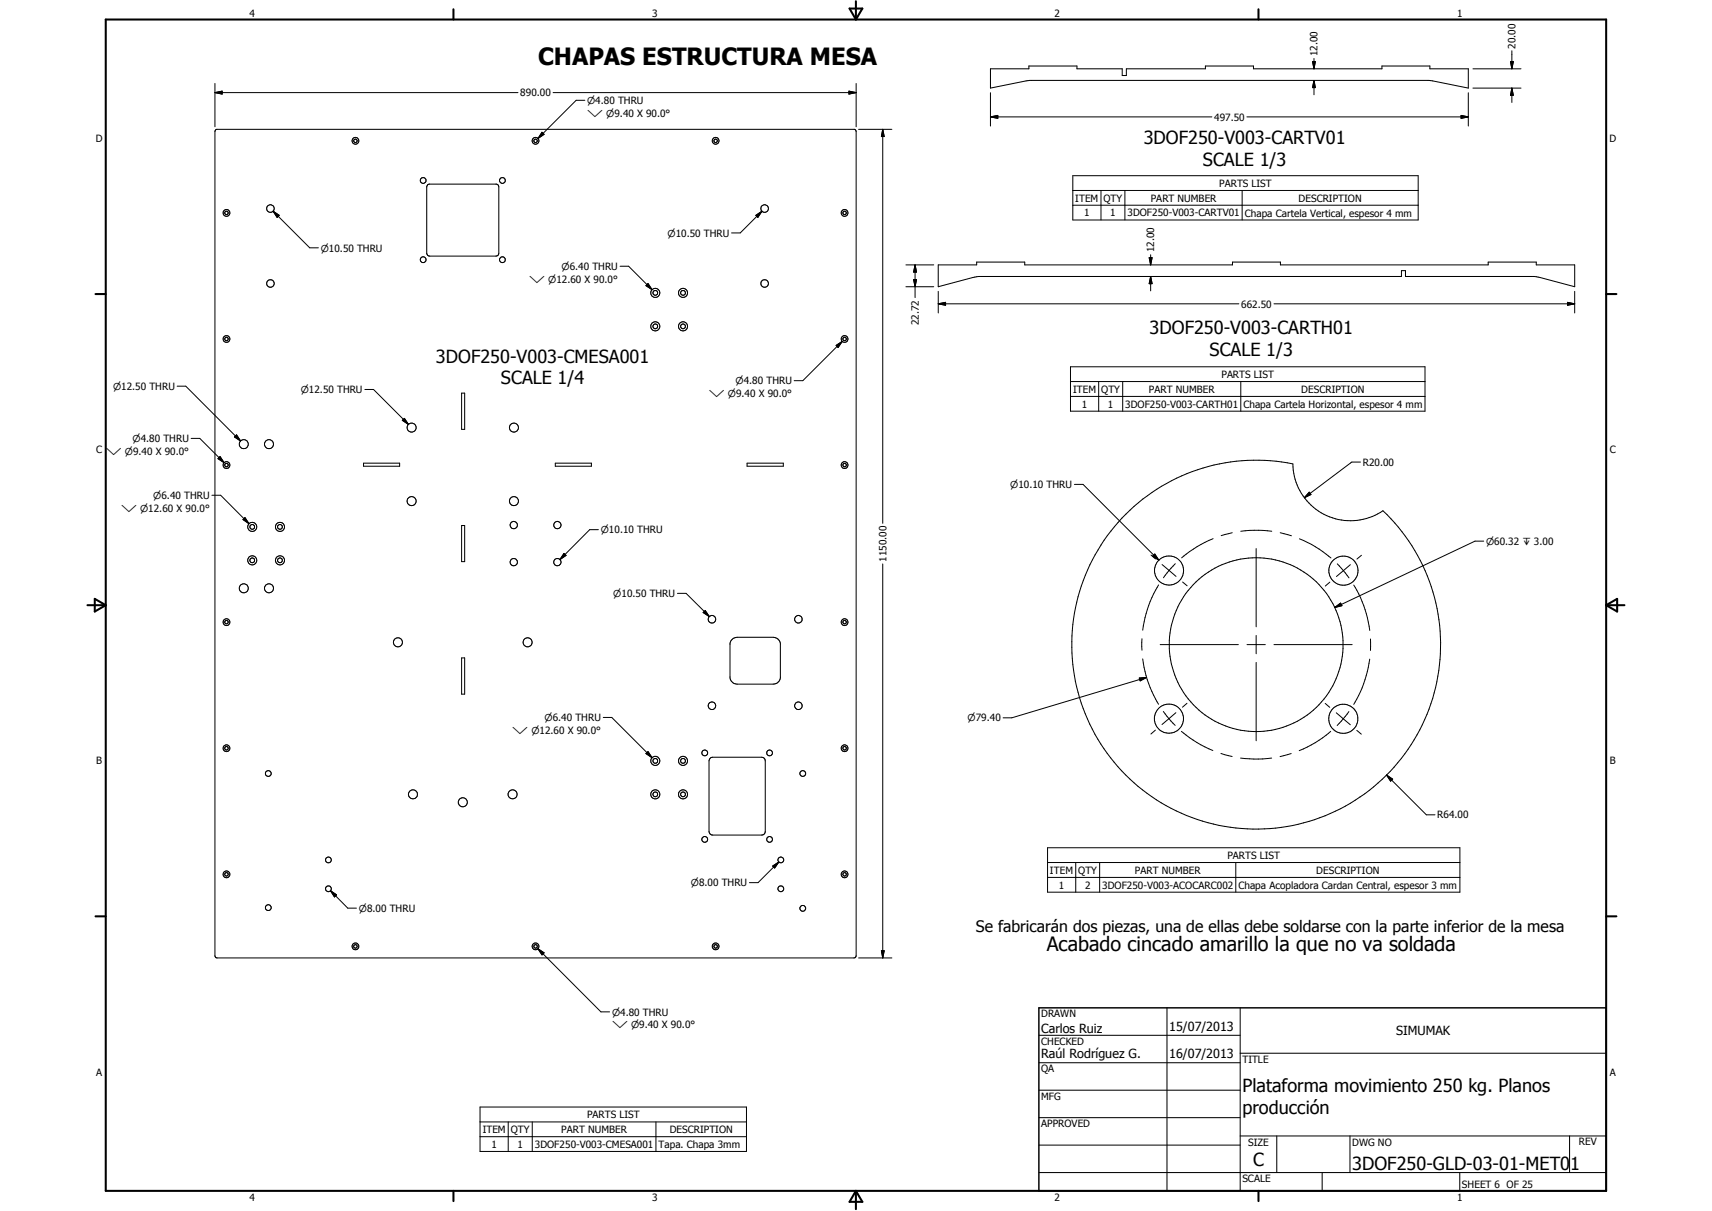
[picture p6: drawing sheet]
<svg xmlns="http://www.w3.org/2000/svg" width="594mm" height="420mm" viewBox="0 0 594 420" stroke-linecap="round" stroke-linejoin="round" font-family="sans-serif">
<g fill="none" stroke="#000" stroke-width=".35">
<path d="M524.6 17.6v6.3M74.6 32.1l2.5-.5v1zM74.6 29v15M74.6 32.1h105.1M191.9 32.1h105.2M202.9 34.8h-3l-13.2 13.2M294.6 31.6l2.5 .5-2.5 .5zM297.1 29v15M343.7 23.9h13.3v-1h16.7v1h15.7v2.3h1.5v-2.3h27.4v-1h16.7v1h44.5v-1h16.7v1h13.3v6.7l-13.6-2.7h-138.5l-13.7 2.7zM343.7 32.2v11.5M455.5 21.4h.9l-.4 2.5zM456 27.9l.4 2.5h-.9z"/>
<path d="M456 20.3v3.6M456 27.9v5M509.5 32.2v11.5M511.1 23.9h16.7M511.1 30.6h16.7M524.2 21.4h.9l-.5 2.5zM524.6 30.6l.5 2.5h-.9zM524.6 30.6v5M74.8 45.1l.3-.2h221.4l.4 .2 .2 .5v286l-.2 .5-.6 .3h-221l-.5-.3-.2-.5v-286zM188.1 45.9l.7 .7-2.1 1.4zM297.9 44.9h11.6M306.3 44.9l.5 2.5h-.9z"/>
<path d="M306.3 44.9v136.7M343.7 40.6l2.5-.6v1.1zM343.7 40.6h76.8M432.7 40.6h76.8M507 40l2.5 .6-2.5 .5zM94.8 73.3l2.1 1.4-.7 .7zM94.8 73.3l12.7 12.7h3M148.5 64.1h24.2l.4 .8v23l-.4 .7-.6 .3h-23l-.6-.3-.4-.7v-23zM262.3 74.7l2.1-1.4-1.4 2.1zM264.4 73.3l-7.5 7.5h-3M372.3 61h119.8v15.3h-119.8zM372.3 66.1h119.8"/>
<path d="M372.3 71.2h119.8M382.1 66.1v10.2M390.3 66.1v10.2M431 66.1v10.2M215.2 92.4h2.9l8.2 8.1M224.1 99.1l.8-.7 1.4 2.1zM224.9 98.4l1.4 2.1-2.2-1.4zM314.4 91.9h9.6M314.4 99.5h9.6M317 97h1l-.5 2.5zM317.5 91.9l.5 2.5h-1zM317.5 91.9v11.4"/>
<path d="M325.6 91.9h13.3v-1h16.7v1h72.1v-1h16.6v1h72.1v-1h16.7v1h13.3v7.6l-14-3.6h-44.7v-2h-1.4v2h-146.7l-14 3.6zM398.8 89.4h1l-.5 2.5zM399.3 95.9l.5 2.5h-1zM399.3 88.4v3.5M399.3 95.9v5M290.1 119.8l2.2-1.4-1.5 2.2zM292.3 118.4l-13.7 13.7h-3M325.6 105.4l2.5-.5v1zM325.6 101.1v7.5M325.6 105.4h104.3M442.1 105.4h104.3M543.9 104.9l2.5 .5-2.5 .5z"/>
<path d="M546.4 101.1v7.5M61.5 134h3l19 19M126.6 135.1h3l12.1 12.1M160.2 136.4h1v12.6h-1zM371.5 127.3h123v15.4h-123zM371.5 132.4h123M371.5 137.5h123M381.2 132.4v10.3M389.6 132.4v10.3M430.6 132.4v10.3M66.3 152.1h3l8.5 8.4M75.6 159.1l.8-.7 1.4 2.1z"/>
<path d="M76.4 158.4l1.4 2.1-2.2-1.4zM81.4 151.6l.7-.7 1.4 2.1zM82.1 150.9l1.4 2.1-2.1-1.4zM139.6 145.8l.7-.6 1.4 2zM73.5 171.8h3.1l9.8 9.9M85 179.6l1.4 2.1-2.1-1.4zM126.1 160.7h12.6v1.1h-12.6zM192.7 160.7h12.5v1.1h-12.5zM259.2 160.7h12.6v1.1h-12.6zM372.8 168.1h3l26.3 26.3M389.3 179.8a64.1 64.1 0 0 1 59.3-18.8 20 20 0 0 0 31.3 16.2 64 64 0 0 1 2.5 90.4 64 64 0 0 1-90.4 2.6 64 64 0 0 1-2.7-90.4zM454.3 170.8l.6 .8-2.3 1.1z"/>
<path d="M472.1 160.3h-3l-16.5 12.4M84.3 180.3l.7-.7 1.4 2.1zM160.2 182.3h1v12.6h-1zM195.7 192l.7 .7-2.1 1.4zM207.6 183.8h-3l-10.3 10.3M306.3 195.7v136.7M399.4 192.6l1.6 1.3M400 193l.7-.8 1.4 2.2zM400.7 192.2l1.4 2.2-2.1-1.4zM403.3 195.9l2.4 2M405.7 197.9l2.4 2.1M405.7 197.9l-2 2.5"/>
<path d="M407.8 195.6l-2.1 2.3M421 186.9a38.6 38.6 0 0 0-11 6.6M427.6 184.8l-3.9 1M430.6 184.3l4.6-.3 6.1 .3M435.9 190.3v27.2M444.2 184.8l3.9 1.1M450.9 186.9l4.2 2 2.6 1.6 4.1 3.1M464 195.6l4.1 4.9M468.6 195.9l-4.8 4.1M472.4 192.7l-1.5 1.3M514.8 187.7h-3l-48.6 23.1M235.1 205.9h3l8 8"/>
<path d="M244 212.5l.7-.7 1.4 2.1zM402 202.9a39.5 39.5 0 0 0-5.5 15.8M410.4 201.9l1.5 1.3M461.5 202l-1.6 1.3M463.2 210.8l2-1.5 .5 .8zM469.8 203a40.3 40.3 0 0 1 5.5 15.7M160.2 228.3h1v12.5h-1zM253.9 222l.6-.5 1.3-.4h12.5a2.57 2.57 0 0 1 2.5 2.2v11.9a2.57 2.57 0 0 1-2.5 2.2h-12.5a2.57 2.57 0 0 1-2.5-2.2v-11.9zM395.3 235.2l2.6-.2-2.3 1.2zM396.3 221.6v4M396.5 228.6a40 40 0 0 0 5.5 15.7M397.9 235l-46.8 14h-3"/>
<path d="M402.6 223.6h27.1M432.7 223.6h6.4M435.9 220.5v6.3M435.9 229.8v27.2M442.1 223.6h27.1M475.3 228.7a41 41 0 0 1-5.5 15.7M475.6 221.7v4M209.3 248.9h3l14 14M400.9 253.3l-1.5 1.4M403.7 246.8l4.1 4.9M408 247.3l-4.8 4.1M409.9 253.7a40.2 40.2 0 0 0 11 6.7"/>
<path d="M411.9 244l-1.6 1.4M459.9 244.1l1.5 1.3M461.8 253.7a38.5 38.5 0 0 1-11 6.7M463.7 247.3l4.9 4.2M468.1 246.9l-4.1 4.8M470.8 253.4l1.6 1.3M224.1 261.5l.8-.7 1.4 2.1zM246.4 263.1l.9-.4h17a1.23 1.23 0 0 1 1.3 1.3v24.5l-.3 .7-1 .5h-17a1.3 1.3 0 0 1-1.3-1.2v-24.5zM423.7 261.4l3.9 1.1M430.5 263l4.6 .4 6.2-.4M448 261.5l-3.8 1M481.2 268.9l2.1 1.4-.8 .7z"/>
<path d="M481.2 268.9l13.8 13.8h3M270.2 299.1l-7.1 7.1h-3.1M363.5 294.1h143.1v15.4h-143.1zM363.5 299.3h143.1M373.3 299.3v10.2M381.6 299.3v10.2M428.8 299.3v10.2M114.7 309l2.1 1.5-.7 .7zM114.7 309l6 6.1h3M268.1 300.5l2.1-1.4-1.4 2.1zM363.5 304.4h143.1M186.7 329.2l2.1 1.4-.7 .7z"/>
<path d="M186.7 329.2l21.8 21.9h3M297.9 332.4h11.6M305.9 329.9h.9l-.5 2.5zM360.5 359.2h69.9M405 349.7v63.5M430.4 349.7v63.5M360.5 368.7h69.9M360.5 378.2h69.9M430.4 365.4h127M166.6 384.1h92.4v15.4h-92.4zM166.6 389.3h92.4M166.6 394.4h92.4"/>
<path d="M176.4 389.3v10.2M184.7 389.3v10.2M227.6 389.3v10.2M360.5 387.8h69.9M360.5 397.3h69.9M430.4 394.1h127M443.1 394.1v12.7M468.5 394.1v12.7M544.7 394.1v12.7M360.5 406.8h196.9M458.8 406.8v6.4M506.6 406.8v6.4"/>
<circle cx="123.3" cy="48.9" r=".6"/>
<circle cx="123.3" cy="48.9" r="1.17"/>
<circle cx="185.8" cy="48.9" r="1.18"/>
<circle cx="185.9" cy="48.9" r=".6"/>
<circle cx="248.3" cy="48.9" r=".59"/>
<circle cx="248.3" cy="48.9" r="1.17"/>
<circle cx="78.6" cy="73.9" r=".6"/>
<circle cx="78.6" cy="73.8" r="1.19"/>
<circle cx="93.9" cy="72.4" r="1.31"/>
<circle cx="146.8" cy="62.6" r="1"/>
<circle cx="174.3" cy="62.6" r="1.01"/>
<circle cx="265.3" cy="72.4" r="1.33"/>
<circle cx="293.1" cy="73.9" r="1.18"/>
<circle cx="293.1" cy="73.9" r=".6"/>
<circle cx="93.9" cy="98.4" r="1.29"/>
<circle cx="146.8" cy="90.1" r="1.01"/>
<circle cx="174.3" cy="90.1" r="1.01"/>
<circle cx="265.3" cy="98.3" r="1.32"/>
<circle cx="78.6" cy="117.6" r="1.18"/>
<circle cx="78.6" cy="117.6" r=".61"/>
<circle cx="227.4" cy="113.3" r=".82"/>
<circle cx="227.4" cy="101.6" r=".82"/>
<circle cx="227.4" cy="101.6" r="1.58"/>
<circle cx="227.4" cy="113.2" r="1.58"/>
<circle cx="237" cy="101.6" r="1.57"/>
<circle cx="237" cy="113.2" r=".83"/>
<circle cx="237" cy="101.6" r=".83"/>
<circle cx="237" cy="113.2" r="1.57"/>
<circle cx="293.1" cy="117.6" r="1.17"/>
<circle cx="293.1" cy="117.6" r=".59"/>
<circle cx="84.6" cy="154.1" r="1.58"/>
<circle cx="93.3" cy="154.1" r="1.57"/>
<circle cx="142.8" cy="148.3" r="1.57"/>
<circle cx="178.3" cy="148.4" r="1.57"/>
<circle cx="78.6" cy="161.4" r="1.19"/>
<circle cx="78.6" cy="161.4" r=".6"/>
<circle cx="142.9" cy="173.9" r="1.58"/>
<circle cx="178.3" cy="173.9" r="1.56"/>
<circle cx="293.1" cy="161.3" r="1.17"/>
<circle cx="293.1" cy="161.4" r=".6"/>
<circle cx="87.5" cy="194.4" r=".82"/>
<circle cx="87.5" cy="182.8" r="1.59"/>
<circle cx="87.5" cy="194.4" r="1.58"/>
<circle cx="87.5" cy="182.8" r=".83"/>
<circle cx="97.1" cy="194.4" r=".83"/>
<circle cx="97.1" cy="182.8" r=".83"/>
<circle cx="97.2" cy="182.8" r="1.58"/>
<circle cx="97.2" cy="194.4" r="1.58"/>
<circle cx="178.3" cy="195" r="1.26"/>
<circle cx="178.3" cy="182.2" r="1.26"/>
<circle cx="193.4" cy="195.1" r="1.26"/>
<circle cx="193.4" cy="182.2" r="1.27"/>
<circle cx="405.7" cy="197.9" r="5.1"/>
<circle cx="466.2" cy="198" r="5.1"/>
<circle cx="78.6" cy="215.9" r=".6"/>
<circle cx="78.6" cy="215.9" r="1.17"/>
<circle cx="84.6" cy="204.1" r="1.57"/>
<circle cx="93.3" cy="204.1" r="1.56"/>
<circle cx="247.1" cy="214.9" r="1.31"/>
<circle cx="277" cy="214.8" r="1.32"/>
<circle cx="293.1" cy="215.9" r="1.17"/>
<circle cx="293.1" cy="215.8" r=".59"/>
<circle cx="138.1" cy="222.9" r="1.58"/>
<circle cx="183.1" cy="222.8" r="1.56"/>
<circle cx="435.9" cy="223.7" r="30.2"/>
<circle cx="78.6" cy="259.6" r=".61"/>
<circle cx="78.6" cy="259.6" r="1.18"/>
<circle cx="247.1" cy="244.9" r="1.31"/>
<circle cx="277" cy="244.9" r="1.32"/>
<circle cx="293.1" cy="259.6" r="1.17"/>
<circle cx="293.1" cy="259.6" r=".6"/>
<circle cx="405.6" cy="249.3" r="5.1"/>
<circle cx="466.1" cy="249.4" r="5"/>
<circle cx="93.1" cy="268.4" r="1"/>
<circle cx="143.3" cy="275.6" r="1.56"/>
<circle cx="160.6" cy="278.3" r="1.57"/>
<circle cx="177.9" cy="275.6" r="1.57"/>
<circle cx="227.4" cy="275.6" r=".82"/>
<circle cx="227.4" cy="264" r="1.58"/>
<circle cx="227.4" cy="275.6" r="1.58"/>
<circle cx="227.4" cy="264" r=".84"/>
<circle cx="237" cy="275.6" r="1.58"/>
<circle cx="237" cy="264" r="1.58"/>
<circle cx="237" cy="264" r=".83"/>
<circle cx="237" cy="275.6" r=".83"/>
<circle cx="244.6" cy="261.2" r="1.01"/>
<circle cx="267.1" cy="261.2" r="1"/>
<circle cx="278.6" cy="268.4" r="1"/>
<circle cx="114" cy="298.3" r="1.01"/>
<circle cx="244.6" cy="291.2" r="1"/>
<circle cx="267" cy="291.2" r="1"/>
<circle cx="270.9" cy="298.3" r="1"/>
<circle cx="78.6" cy="303.3" r=".61"/>
<circle cx="78.6" cy="303.3" r="1.19"/>
<circle cx="93.1" cy="314.9" r="1.01"/>
<circle cx="114" cy="308.4" r=".99"/>
<circle cx="270.9" cy="308.3" r="1.01"/>
<circle cx="278.6" cy="315.2" r="1.02"/>
<circle cx="293.1" cy="303.4" r="1.18"/>
<circle cx="293.1" cy="303.4" r=".6"/>
<circle cx="123.3" cy="328.4" r=".61"/>
<circle cx="123.3" cy="328.4" r="1.18"/>
<circle cx="185.8" cy="328.3" r="1.17"/>
<circle cx="185.9" cy="328.4" r=".6"/>
<circle cx="248.3" cy="328.4" r=".6"/>
<circle cx="248.3" cy="328.3" r="1.17"/>
</g>
<g fill="none" stroke="#000" stroke-width=".71">
<path d="M36.7 6.8h520.7v406.4h-520.7zM157.3 3.2v3.6M294.8 3h4.4l-2.2 3.8zM297 .4v6.4M436.7 3.2v3.6M33.1 102h3.6M557.4 102h3.5M30.3 210h6.4M32.9 207.8l3.8 2.2-3.8 2.2zM557.4 210h6.3M557.4 210l3.8-2.2v4.4zM33.1 317.9h3.6"/>
<path d="M557.4 317.9h3.5M157.3 413.2v3.5M297 413.2v6.3M297 413.2l2.2 3.8h-4.4zM436.7 413.2v3.5"/>
</g>
<path d="M360.5 349.7h196.9v63.5h-196.9z" fill="none" stroke="#000" stroke-width=".51"/>
<g fill="#000">
<path d="M74.6 32.1l2.5-.5v1zM294.6 31.6l2.5 .5-2.5 .5zM455.5 21.4h.9l-.4 2.5zM456 27.9l.4 2.5h-.9zM524.2 21.4h.9l-.5 2.5zM524.6 30.6l.5 2.5h-.9zM188.1 45.9l.7 .7-2.1 1.4zM306.3 44.9l.5 2.5h-.9zM343.7 40.6l2.5-.6v1.1zM507 40l2.5 .6-2.5 .5zM94.8 73.3l2.1 1.4-.7 .7zM262.3 74.7l2.1-1.4-1.4 2.1z"/>
<path d="M224.9 98.4l1.4 2.1-2.2-1.4zM317 97h1l-.5 2.5zM317.5 91.9l.5 2.5h-1zM398.8 89.4h1l-.5 2.5zM399.3 95.9l.5 2.5h-1zM325.6 105.4l2.5-.5v1zM543.9 104.9l2.5 .5-2.5 .5zM290.1 119.8l2.2-1.4-1.5 2.2zM76.4 158.4l1.4 2.1-2.2-1.4zM82.1 150.9l1.4 2.1-2.1-1.4zM139.6 145.8l.7-.6 1.4 2zM454.3 170.8l.6 .8-2.3 1.1z"/>
<path d="M85 179.6l1.4 2.1-2.1-1.4zM195.7 192l.7 .7-2.1 1.4zM400.7 192.2l1.4 2.2-2.1-1.4zM244 212.5l.7-.7 1.4 2.1zM463.2 210.8l2-1.5 .5 .8zM395.3 235.2l2.6-.2-2.3 1.2zM224.1 261.5l.8-.7 1.4 2.1zM481.2 268.9l2.1 1.4-.8 .7zM114.7 309l2.1 1.5-.7 .7zM268.1 300.5l2.1-1.4-1.4 2.1zM186.7 329.2l2.1 1.4-.7 .7zM305.9 329.9h.9l-.5 2.5z"/>
</g>
<text font-size="8.2" x="186.7" y="22.6">CHAPAS ESTRUCTURA MESA</text>
<text font-size="6.9" x="363.3" y="329.9">Acabado cincado amarillo la que no va soldada</text>
<g font-size="6.3">
<text x="396.9" y="50.1">3DOF250-V003-CARTV01</text>
<text x="417.4" y="57.6">SCALE 1/3</text>
<text x="398.9" y="116">3DOF250-V003-CARTH01</text>
<text x="151.3" y="125.9">3DOF250-V003-CMESA001</text>
<text x="419.7" y="123.6">SCALE 1/3</text>
<text x="173.8" y="133.4">SCALE 1/4</text>
<text x="431.1" y="378.8">Plataforma movimiento 250 kg. Planos</text>
<text x="431.1" y="386.4">producción</text>
<text x="434.8" y="404.7">C</text>
<text x="469.2" y="406">3DOF250-GLD-03-01-MET01</text>
</g>
<text font-size="5.5" x="338.7" y="323.3">Se fabricarán dos piezas, una de ellas debe soldarse con la parte inferior de la mesa</text>
<g font-size="4.4">
<text x="361.3" y="358.4">Carlos Ruiz</text>
<text x="405.7" y="357.7">15/07/2013</text>
<text x="484.5" y="359.1">SIMUMAK</text>
<text x="361.3" y="367.1">Raúl Rodríguez G.</text>
<text x="405.7" y="367.2">16/07/2013</text>
</g>
<g font-size="3.5">
<text x="86.6" y="5.8">4</text>
<text x="226.3" y="5.8">3</text>
<text x="365.9" y="5.8">2</text>
<text x="505.6" y="5.8">1</text>
<text x="525.9" y="16.8" transform="rotate(-90 525.9 16.8)">20.00</text>
<text x="457.2" y="19.5" transform="rotate(-90 457.2 19.5)">12.00</text>
<text x="180.5" y="33.4">890.00</text>
<text x="421.3" y="41.9">497.50</text>
<text x="33.3" y="49.4">D</text>
<text x="558.5" y="49.4">D</text>
<text x="423" y="64.8">PARTS LIST</text>
<text x="373.1" y="69.9">ITEM</text>
<text x="382.9" y="70">QTY</text>
<text x="399.3" y="69.9">PART NUMBER</text>
<text x="450.6" y="70">DESCRIPTION</text>
<text x="376.2" y="75.1">1</text>
<text x="385.3" y="75.1">1</text>
<text x="391.3" y="75.1">3DOF250-V003-CARTV01</text>
<text x="432" y="75.1">Chapa Cartela Vertical, espesor 4 mm</text>
<text x="400.6" y="87.6" transform="rotate(-90 400.6 87.6)">12.00</text>
<text x="430.7" y="106.7">662.50</text>
<text x="318.8" y="112.8" transform="rotate(-90 318.8 112.8)">22.72</text>
<text x="423.9" y="131.1">PARTS LIST</text>
<text x="372.4" y="136.3">ITEM</text>
<text x="382.1" y="136.3">QTY</text>
<text x="398.6" y="136.3">PART NUMBER</text>
<text x="451.6" y="136.3">DESCRIPTION</text>
<text x="375.4" y="141.4">1</text>
<text x="384.5" y="141.4">1</text>
<text x="390.5" y="141.4">3DOF250-V003-CARTH01</text>
<text x="431.5" y="141.4">Chapa Cartela Horizontal, espesor 4 mm</text>
<text x="33.4" y="157.3">C w n9.40 X 90.0°</text>
<text x="472.9" y="161.6">R20.00</text>
<text x="558.6" y="157.3">C</text>
<text x="307.6" y="194.9" transform="rotate(-90 307.6 194.9)">1150.00</text>
<text x="33.4" y="265.2">B</text>
<text x="558.6" y="265.2">B</text>
<text x="498.8" y="284">R64.00</text>
<text x="425.9" y="298">PARTS LIST</text>
<text x="364.4" y="303.1">ITEM</text>
<text x="374.1" y="303.1">QTY</text>
<text x="393.8" y="303.1">PART NUMBER</text>
<text x="456.8" y="303.1">DESCRIPTION</text>
<text x="367.4" y="308.3">1</text>
<text x="376.5" y="308.3">2</text>
<text x="382.5" y="308.3">3DOF250-V003-ACOCARC002</text>
<text x="429.8" y="308.3">Chapa Acopladora Cardan Central, espesor 3 mm</text>
<text x="361.3" y="353">DRAWN</text>
<text x="361.3" y="362.5">CHECKED</text>
<text x="431.1" y="368.7">TITLE</text>
<text x="33.4" y="373.2">A</text>
<text x="361.3" y="372.1">QA</text>
<text x="558.6" y="373.2">A</text>
<text x="361.3" y="381.6">MFG</text>
<text x="203.7" y="388">PARTS LIST</text>
<text x="167.5" y="393.1">ITEM</text>
<text x="177.3" y="393.1">QTY</text>
<text x="194.8" y="393.1">PART NUMBER</text>
<text x="232.4" y="393.1">DESCRIPTION</text>
<text x="361.3" y="391.1">APPROVED</text>
<text x="170.6" y="398.2">1</text>
<text x="179.6" y="398.2">1</text>
<text x="185.6" y="398.2">3DOF250-V003-CMESA001</text>
<text x="228.6" y="398.3">Tapa. Chapa 3mm</text>
<text x="433.1" y="397.5">SIZE</text>
<text x="469.2" y="397.5">DWG NO</text>
<text x="547.9" y="397.4">REV</text>
<text x="431.1" y="410.2">SCALE</text>
<text x="507.3" y="412.3">SHEET 6 OF 25</text>
<text x="86.6" y="416.7">4</text>
<text x="226.3" y="416.7">3</text>
<text x="365.9" y="416.7">2</text>
<text x="505.6" y="416.7">1</text>
</g>
<g font-size="3.3">
<text x="203.7" y="36.1">n4.80 THRU</text>
<text x="203.7" y="40.6">w n9.40 X 90.0°</text>
<text x="231.6" y="82.1">n10.50 THRU</text>
<text x="111.3" y="87.3">n10.50 THRU</text>
<text x="194.9" y="93.7">n6.40 THRU</text>
<text x="183.6" y="98.1">w n12.60 X 90.0°</text>
<text x="39.2" y="135.3">n12.50 THRU</text>
<text x="104.4" y="136.4">n12.50 THRU</text>
<text x="245.9" y="137.8">w n9.40 X 90.0°</text>
<text x="255.3" y="133.4">n4.80 THRU</text>
<text x="46" y="153.4">n4.80 THRU</text>
<text x="53.2" y="173.1">n6.40 THRU</text>
<text x="350.6" y="169.4">n10.10 THRU</text>
<text x="42" y="177.6">w n12.60 X 90.0°</text>
<text x="208.5" y="185.1">n10.10 THRU</text>
<text x="515.7" y="189.1">n60.32 x 3.00</text>
<text x="212.8" y="207.2">n10.50 THRU</text>
<text x="189" y="250.2">n6.40 THRU</text>
<text x="335.8" y="250.2">n79.40</text>
<text x="177.8" y="254.6">w n12.60 X 90.0°</text>
<text x="239.7" y="307.5">n8.00 THRU</text>
<text x="124.5" y="316.4">n8.00 THRU</text>
<text x="212.4" y="352.3">n4.80 THRU</text>
<text x="212.4" y="356.8">w n9.40 X 90.0°</text>
</g>
</svg>
